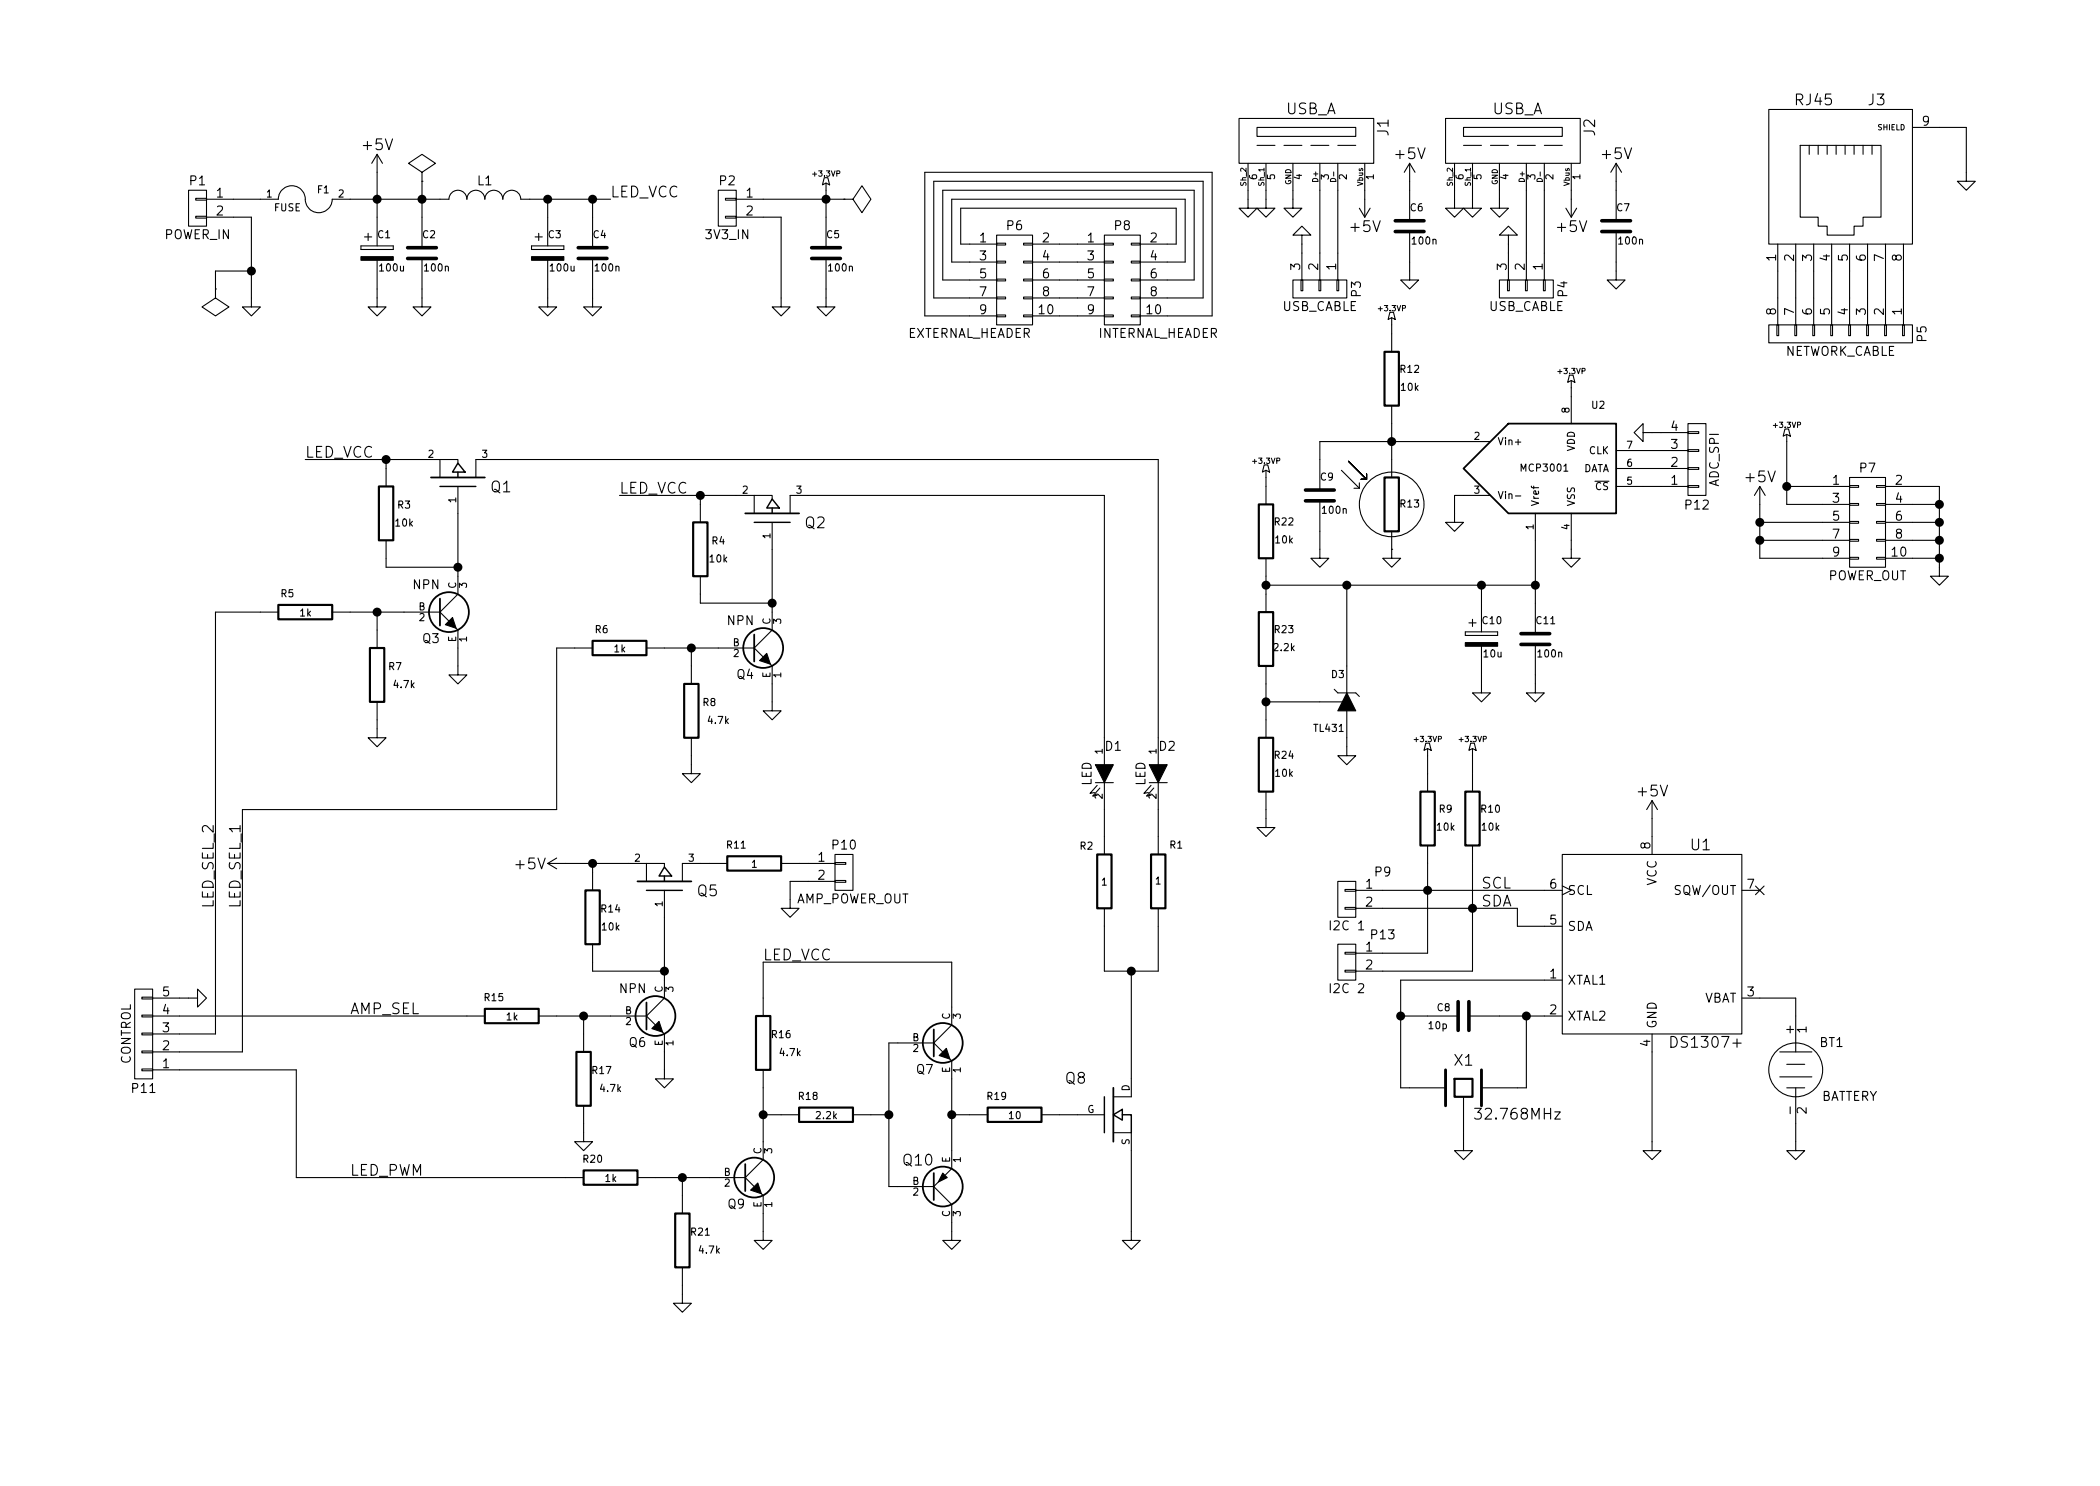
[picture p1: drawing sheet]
<svg xmlns="http://www.w3.org/2000/svg" width="297mm" height="210mm" viewBox="0 0 297 210" stroke-linecap="round" stroke-linejoin="round" font-family="sans-serif">
<g fill="none" stroke="#000" stroke-width=".15">
<path d="M175.3 16.8h19v6.3h-19zM177.8 18h14v1.3h-14zM204.5 16.8h19v6.3h-19zM207 18h14v1.3h-14zM250.2 15.5h20.3v19h-20.3zM270.5 18h7.6v7.6h1.3l-1.3 1.3-1.2-1.3h1.2M26.7 26.9h2.5v5.1h-2.5zM27.7 30.6h1.5v.3h-1.5zM27.7 28.1h1.5v.2h-1.5zM29.2 28.2h10.2a1.93 1.93 0 0 1 2.1-1.9 1.93 1.93 0 0 1 1.7 2.2 1.91 1.91 0 0 0 2 1.6 1.91 1.91 0 0 0 1.8-1.9h16.5a1.27 1.27 0 0 1 1.3-1.3 1.27 1.27 0 0 1 1.2 1.3 1.27 1.27 0 0 1 1.3-1.3 1.27 1.27 0 0 1 1.3 1.3 1.27 1.27 0 0 1 1.2-1.3 1.27 1.27 0 0 1 1.3 1.3 1.27 1.27 0 0 1 1.3-1.3 1.27 1.27 0 0 1 1.3 1.3h12.7M29.2 30.7h6.4v12.7h1.2l-1.2 1.3-1.3-1.3h1.3M35.6 38.3h-5.1v2.6"/>
<path d="M51.1 34.8v.5zM51.1 35.3h4.5zM51.1 34.8h4.5zM51.6 33.5h1zM52.1 33v1zM53.3 36.8v6.6h1.3l-1.3 1.3-1.2-1.3h1.2M53.3 21.8v13M53.3 21.8l-.7 1.3M53.3 21.8l.8 1.3M55.6 34.8v.5zM59.7 36.6v6.8h1.3l-1.3 1.3-1.3-1.3h1.3M59.7 25.6h.1"/>
<path d="M59.7 24.4l1.9-1.3-1.9-1.3-1.9 1.3 1.9 1.3v1.2M59.7 25.6v9.4M75.2 34.8v.5zM75.2 35.3h4.6zM75.2 34.8h4.6zM75.7 33.5h1zM76.2 33v1zM77.5 36.8v6.6h1.2l-1.2 1.3-1.3-1.3h1.3M77.5 28.2v6.6M79.8 34.8v.5zM83.8 36.6v6.8h1.3l-1.3 1.3-1.3-1.3h1.3M83.8 28.2v6.8"/>
<path d="M101.6 26.9h2.5v5.1h-2.5zM102.6 30.6h1.5v.3h-1.5zM102.6 28.1h1.5v.2h-1.5zM104.1 30.7h6.4v12.7h1.3l-1.3 1.3-1.3-1.3h1.3M104.1 28.2h15.3M116.6 25.1h.5l.2 1.1-.5-.3-.5 .3zM116.8 36.6v6.8h1.3l-1.3 1.3-1.2-1.3h1.2M116.8 25.9v9.1M119.4 28.2h.1M119.4 28.2h1.2l1.3-1.9 1.3 1.9-1.3 1.9-1.3-1.9M141 39.5h1.2v.2h-1.2zM141 37h1.2v.2h-1.2z"/>
<path d="M141 34.4h1.2v.3h-1.2zM141 33.3h5v12.7h-5zM141 37.1h-6.4v-8.9h33v8.9h-6.3M141 34.5h-5.1v-5h30.5v5h-5.1M141 39.6h-7.7v-12.7h35.6v12.7h-7.6M144.8 39.5h1.2v.2h-1.2zM144.8 37h1.2v.2h-1.2zM144.8 34.4h1.2v.3h-1.2zM146 34.5h10.2M146 37.1h10.2M146 39.6h10.2M156.2 39.5h1.3v.2h-1.3z"/>
<path d="M156.2 37h1.3v.2h-1.3zM156.2 34.4h1.3v.3h-1.3zM156.2 33.3h5.1v12.7h-5.1zM160 39.5h1.3v.2h-1.3zM160 37h1.3v.2h-1.3zM160 34.4h1.3v.3h-1.3zM176.5 23.1v6.4h1.3l-1.3 1.2-1.2-1.2h1.2M177.8 20.6h2.5M179.1 23.1v6.4h1.2l-1.2 1.2-1.3-1.2h1.3M181.6 20.6h2.5M182.9 39.6h7.6v2.6h-7.6zM182.9 23.1v6.4h1.2l-1.2 1.2-1.3-1.2h1.3"/>
<path d="M184 39.6h.3v1.5h-.3zM184.1 33.3h1.3l-1.3-1.3-1.2 1.3h1.2v6.3M185.4 20.6h2.6M186.6 39.6h.2v1.5h-.2zM186.7 23.1v16.5M189.1 39.6h.3v1.5h-.3zM189.2 20.6h2.6M189.2 23.1v16.5M190.5 20.6h.1M192.3 29.5l.7 1.2M193 23.1v7.6M193.8 29.5l-.8 1.2"/>
<path d="M199.4 32.8v6.8h1.3l-1.3 1.3-1.3-1.3h1.3M199.4 23.1v8.1M199.4 23.1l-.8 1.3M199.4 23.1l.8 1.3M205.7 23.1v6.4h1.3l-1.3 1.2-1.2-1.2h1.2M207 20.6h2.5M208.3 23.1v6.4h1.2l-1.2 1.2-1.3-1.2h1.3M210.8 20.6h2.6M212.1 39.6h7.6v2.6h-7.6zM212.1 23.1v6.4h1.3l-1.3 1.2-1.3-1.2h1.3M213.2 39.6h.3v1.5h-.3zM213.4 33.3h1.2l-1.2-1.3-1.3 1.3h1.3v6.3"/>
<path d="M214.6 20.6h2.6M215.8 39.6h.2v1.5h-.2zM215.9 23.1v16.5M218.3 39.6h.3v1.5h-.3zM218.4 20.6h2.6M218.4 23.1v16.5M219.7 20.6h.1M221.5 29.5l.7 1.2M222.2 23.1v7.6M223 29.5l-.8 1.2M228.6 32.8v6.8h1.3l-1.3 1.3-1.3-1.3h1.3M228.6 23.1v8.1"/>
<path d="M228.6 23.1l-.8 1.3M228.6 23.1l.8 1.3M251.5 34.5v11.5M254 34.5v11.5M254.6 20.6h11.5v10.1h-2.6v1.3h-1.2v1.3h-3.9v-1.3h-1.2v-1.3h-2.6zM255.9 20.6v1.2M256.5 34.5v11.5M257.2 20.6v1.2M258.4 20.6v1.2M259.1 34.5v11.5M259.7 20.6v1.2M261 20.6v1.2"/>
<path d="M261.6 34.5v11.5M262.3 20.6v1.2M263.5 20.6v1.2M264.2 34.5v11.5M264.8 20.6v1.2M266.7 34.5v11.5M269.2 34.5v11.5M30.5 40.9h.1M30.5 40.9v1.3l1.9 1.2-1.9 1.3-1.9-1.3 1.9-1.2M141 44.6h1.2v.2h-1.2zM141 42h1.2v.3h-1.2zM141 42.2h-8.9v-16.6h38.1v16.6h-8.9"/>
<path d="M141 44.7h-10.2v-20.3h40.6v20.3h-10.1M144.8 44.6h1.2v.2h-1.2zM144.8 42h1.2v.3h-1.2zM146 42.2h10.2M146 44.7h10.2M156.2 44.6h1.3v.2h-1.3zM156.2 42h1.3v.3h-1.3zM160 44.6h1.3v.2h-1.3zM160 42h1.3v.3h-1.3zM196.6 44.2h.5l.3 1-.6-.2-.5 .2zM196.8 45v4.8M196.8 57.4v10.2"/>
<path d="M222 53.1h.5l.3 1-.6-.3-.5 .3zM222.2 53.8v6.1M238.8 59.9h2.5v10.2h-2.5zM250.2 46h20.3v2.5h-20.3zM251.3 46h.3v1.5h-.3zM253.9 46h.2v1.5h-.2zM256.4 46h.3v1.5h-.3zM259 46h.2v1.5h-.2zM261.5 46h.2v1.5h-.2zM264 46h.3v1.5h-.3zM266.6 46h.2v1.5h-.2zM269.1 46h.3v1.5h-.3z"/>
<path d="M43.2 65h19M54.6 65v3.8M54.6 76.4v3.9h10.2M62.2 65h2.6v.5M62.2 65v2.6M64.8 68.8v15.3l-2.6 2.5M67.3 67.6v-2.6h96.5v43.2M87.6 70.1h19.1M99.1 70.1v3.8M106.7 70.1h2.5v.5M106.7 70.1v2.5M109.2 73.9v15.2l-2.5 2.6"/>
<path d="M111.8 72.6v-2.5h44.4v38.1M178.8 65.8h.5l.3 1-.5-.3-.5 .3zM179.1 66.5v4.9M179.1 79v7.6M186.7 70.9v8.1h1.3l-1.3 1.3-1.3-1.3h1.3M189.7 66.5l2.6 2.6M190.8 65.3l2.5 2.5M191.5 69.1h.8M192.3 68.3v.8M192.5 67.8h.8M193.3 67.1v.7M196.8 77.7v1.3h1.3l-1.3 1.3-1.2-1.3h1.2"/>
<path d="M196.8 77.7h.1M196.8 75.2v2.5M210.8 70.1h-5.1v3.8h1.3l-1.3 1.3-1.2-1.3h1.2M210.8 62.5h-24.1v6.8M214.4 70.2h.7M217.2 72.6v17.1M222.2 72.6v6.4h1.3l-1.3 1.3-1.2-1.3h1.2M228.6 68.8h10.2M228.6 66.3h10.2M228.6 63.7h10.2M232.4 61.2v-1.3l-1.3 1.3 1.3 1.3v-1.3h6.4M238.8 61.1h1.5v.2h-1.5z"/>
<path d="M238.8 63.6h1.5v.3h-1.5zM238.8 66.2h1.5v.2h-1.5zM238.8 68.7h1.5v.3h-1.5zM248.9 73.9h12.7M248.9 76.4h12.7M248.9 68.8l-.7 1.3M248.9 68.8v10.2h12.7M248.9 68.8l.8 1.3M252.5 60.7h.5l.2 1-.5-.2-.5 .2zM252.7 61.5v9.9h8.9M252.7 68.8h8.9M261.6 78.9h1.3v.2h-1.3z"/>
<path d="M261.6 76.3h1.3v.3h-1.3zM261.6 73.8h1.3v.2h-1.3zM261.6 71.2h1.3v.3h-1.3zM261.6 68.7h1.3v.3h-1.3zM261.6 67.6h5.1v12.7h-5.1zM265.4 78.9h1.3v.2h-1.3zM265.4 76.3h1.3v.3h-1.3zM265.4 73.8h1.3v.2h-1.3zM265.4 71.2h1.3v.3h-1.3zM265.4 68.7h1.3v.3h-1.3zM266.7 68.8h7.6v12.7h1.3l-1.3 1.3-1.3-1.3h1.3M266.7 71.4h7.6"/>
<path d="M266.7 73.9h7.6M266.7 76.4h7.6M266.7 79h7.6M39.4 86.6h-8.9v59.7h-8.9M47 86.6h15.2M53.3 99.3v5.1h1.3l-1.3 1.3-1.2-1.3h1.2M53.3 86.6v5.1M62.2 86.6l1.3 1.3M64.5 88.9l.3 .2v6.4h1.2l-1.2 1.3-1.3-1.3h1.3M83.8 91.7h-5.1v22.8h-44.4v34.3h-12.7M91.4 91.7h15.3M97.8 91.7v5.1"/>
<path d="M99.1 81.5v3.8h10.1M106.7 91.7l1.2 1.3M109 94l.2 .2v6.4h1.3l-1.3 1.2-1.3-1.2h1.3M179.1 94.2v10.2M179.1 99.3h11.4M179.1 82.8h38.1M188.7 97.5l.5 .5h2.6l.5 .5M190.5 82.8v15.2M207.3 89.4v.5zM207.3 89.9h4.5zM207.3 89.4h4.5zM207.8 88.1h1z"/>
<path d="M208.3 87.6v1zM209.5 91.4v6.6h1.3l-1.3 1.3-1.2-1.3h1.2M209.5 82.8v6.6M211.8 89.4v.5zM217.2 91.2v6.8h1.2l-1.2 1.3-1.3-1.3h1.3M97.8 104.4v5.1h1.3l-1.3 1.2-1.3-1.2h1.3M154.9 110.7h2.6M155.2 111.1l-1 1.2 .6-.2M155.6 111.5l-1 1.1 .6-.1M156.2 110.7v10.2M162.6 110.7h2.5M162.8 111.1l-1 1.2 .6-.2"/>
<path d="M163.2 111.5l-1 1.1 .6-.1M163.8 110.7v10.2M179.1 112v5.1h1.2l-1.2 1.3-1.3-1.3h1.3M190.5 100.6v6.3h1.3l-1.3 1.3-1.3-1.3h1.3M201.7 105.2h.5l.2 1-.5-.3-.5 .3zM201.9 105.9v6.1M201.9 119.6v15.3h-10.1M208 105.2h.5l.3 1-.5-.3-.5 .3zM208.3 105.9v6.1M208.3 119.6v17.8h-16.5M233.7 113.3v7.6M233.7 113.3l-.8 1.2"/>
<path d="M233.7 113.3l.7 1.2M19 139.9h2.6v12.7h-2.6zM77.5 122.2h13.9M77.5 122.2l1.2 .7M78.7 121.4l-1.2 .8M83.8 122.2v3.8M83.8 133.6v3.8h10.2M91.4 122.2h2.6v.5M91.4 122.2v2.5M94 126v15.2l-2.6 2.6M102.9 122.2h-6.4v2.5M110.5 122.2h7.6"/>
<path d="M118.1 124.6h1.5v.2h-1.5zM118.1 122h1.5v.3h-1.5zM118.1 120.9h2.5v5.1h-2.5zM118.1 124.7h-6.3v3.8h1.2l-1.2 1.3-1.3-1.3h1.3M156.2 128.5v8.9h7.6v-8.9M160 137.4v17.8h-2.5M189.2 124.7h2.6v5.1h-2.6zM189.2 133.6h2.6v5.1h-2.6zM190.2 128.4h1.6v.2h-1.6zM190.2 125.9h1.6v.2h-1.6zM190.2 137.3h1.6v.2h-1.6zM190.2 134.7h1.6v.3h-1.6z"/>
<path d="M191.8 128.5h22.8v2.6h6.4M191.8 126h29.2M221 120.9h25.4v25.4h-25.4zM221 125.3l1.2 .7-1.2 .6M221 138.7h-22.9v15.2h6.4M246.4 126h2.5M248.3 125.4l1.2 1.2M249.5 125.4l-1.2 1.2M20.1 141.1h1.5v.2h-1.5zM20.1 143.6h1.5v.3h-1.5zM20.1 146.2h1.5v.2h-1.5zM20.1 148.7h1.5v.3h-1.5z"/>
<path d="M20.1 151.3h1.5v.2h-1.5zM21.6 141.2h6.3v-1.3l1.3 1.3-1.3 1.3v-1.3M21.6 143.8h47M21.6 151.4h20.3v15.2h40.6M76.2 143.8h15.2M82.5 156.5v5h1.3l-1.3 1.3-1.2-1.3h1.2M82.5 143.8v5M91.4 143.8l1.3 1.2M93.7 146l.3 .3v6.3h1.2l-1.2 1.3-1.3-1.3h1.3M107.9 143.8v-7.7h26.7v8.9l-2.5 2.6M107.9 151.4v12.7l-2.5 2.5M107.9 157.7h5.1"/>
<path d="M120.6 157.7h5.1M132.1 147.6l1.2 1.2M132.1 147.6h-6.4v20.3h6.4M134.4 149.9l.2 .2v15.2l-.9 .9M134.6 157.7h5.1M147.3 157.7h8.9M198.1 143.8h8.1M207 155.3v7.5h1.3l-1.3 1.3-1.3-1.3h1.3M207.8 143.8h13.2M215.9 143.8v10.1h-6.4M233.7 146.3v16.5h1.2l-1.2 1.3-1.3-1.3h1.3M246.4 141.2h7.6v7.6"/>
<path d="M251.7 148.8h4.6M251.7 152.4h4.6M252.7 153.9h2.6M252.7 150.6h2.6M254 153.9v8.9h1.3l-1.3 1.3-1.3-1.3h1.3M90.2 166.6h15.2M96.5 179.3v5.1h1.3l-1.3 1.3-1.3-1.3h1.3M96.5 166.6v5.1M105.4 166.6l1.3 1.3M107.7 168.9l.2 .3v6.3h1.3l-1.3 1.3-1.2-1.3h1.2M132.1 167.9l2.5 2.5v5.1h1.3l-1.3 1.3-1.3-1.3h1.3M132.7 167.3l-.6 .6"/>
<path d="M157.5 160.3h2.5v15.2h1.3l-1.3 1.3-1.3-1.3h1.3"/>
<circle cx="196.8" cy="71.4" r="4.6"/>
<circle cx="254" cy="151.4" r="3.8"/>
</g>
<g fill="none" stroke="#000" stroke-width=".51">
<path d="M57.7 36.6h4M57.7 35h4M81.8 36.6h4.1M81.8 35h4.1M114.8 36.6h4.1M114.8 35h4.1M197.4 32.8h4M197.4 31.2h4M226.6 32.8h4M226.6 31.2h4M184.7 70.9h4M184.7 69.3h4"/>
<path d="M215.1 91.2h4.1M215.1 89.7h4.1M206.2 141.7v4.1M207.8 141.7v4.1"/>
</g>
<path d="M51.1 36.3h4.5v.5h-4.5zM75.2 36.3h4.6v.5h-4.6zM63 88.4l1-1 .5 1.5zM107.4 93.5l1.1-1 .5 1.5zM207.3 90.9h4.5v.5h-4.5zM154.9 108.2h2.6l-1.3 2.5zM162.6 108.2h2.5l-1.3 2.5zM190.5 98l1.3 2.6h-2.6zM92.2 145.5l1-1 .5 1.5zM132.8 149.3l1.1-1 .5 1.6zM106.2 168.4l1-1 .5 1.5zM133.3 166l.7 .6-1.3 .7z" fill="#000" stroke="#000" stroke-width=".15"/>
<g fill="none" stroke="#000" stroke-width=".3">
<path d="M195.8 49.8h2.1v7.6h-2.1zM53.6 68.8h2v7.6h-2zM98 73.9h2.1v7.6h-2.1zM178.1 71.4h2v7.6h-2zM195.8 67.6h2.1v7.6h-2.1zM39.4 85.6h7.6v2h-7.6zM52.3 91.7h2.1v7.6h-2.1zM83.8 90.7h7.6v2h-7.6zM96.8 96.8h2v7.6h-2zM178.1 86.6h2v7.6h-2zM178.1 104.4h2v7.6h-2zM200.9 112h2v7.6h-2z"/>
<path d="M207.3 112h2v7.6h-2zM82.8 126h2v7.6h-2zM102.9 121.2h7.6v2h-7.6zM155.2 120.9h2v7.6h-2zM162.8 120.9h2v7.6h-2zM68.6 142.7h7.6v2.1h-7.6zM81.5 148.8h2.1v7.7h-2.1zM106.9 143.8h2.1v7.6h-2.1zM113 156.7h7.6v2h-7.6zM139.7 156.7h7.6v2h-7.6zM205.7 152.6h2.6v2.6h-2.6zM82.5 165.6h7.7v2h-7.7z"/>
<path d="M95.5 171.7h2v7.6h-2z"/>
</g>
<g fill="none" stroke="#000" stroke-width=".25">
<path d="M213.4 59.9h15.2v12.7h-15.2l-6.4-6.3zM61 67.6h7.6M105.4 72.6h7.6M62.2 84.7v3.8M106.7 89.8v3.8M90.2 124.7h7.6M91.4 141.9v3.8M132.1 145.7v3.8M157.5 153.9v7.6M105.4 164.7v3.8"/>
<circle cx="63.5" cy="86.6" r="2.82"/>
<circle cx="107.9" cy="91.7" r="2.82"/>
<circle cx="92.7" cy="143.8" r="2.82"/>
<circle cx="133.3" cy="147.6" r="2.82"/>
<circle cx="106.7" cy="166.6" r="2.82"/>
<circle cx="133.3" cy="167.9" r="2.82"/>
</g>
<g fill="#000" stroke="#000" stroke-width=".25">
<path d="M132.1 166v3.8z"/>
<circle cx="35.6" cy="38.3" r=".51"/>
<circle cx="53.3" cy="28.2" r=".51"/>
<circle cx="59.7" cy="28.2" r=".51"/>
<circle cx="77.5" cy="28.2" r=".51"/>
<circle cx="83.8" cy="28.2" r=".51"/>
<circle cx="116.8" cy="28.2" r=".51"/>
<circle cx="54.6" cy="65" r=".51"/>
<circle cx="99.1" cy="70.1" r=".51"/>
<circle cx="196.9" cy="62.5" r=".51"/>
<circle cx="248.9" cy="73.9" r=".51"/>
<circle cx="248.9" cy="76.4" r=".51"/>
<circle cx="252.7" cy="68.8" r=".51"/>
<circle cx="274.3" cy="79" r=".51"/>
<circle cx="274.3" cy="71.4" r=".51"/>
<circle cx="274.3" cy="73.9" r=".51"/>
<circle cx="274.3" cy="76.4" r=".51"/>
<circle cx="53.3" cy="86.6" r=".51"/>
<circle cx="64.8" cy="80.3" r=".51"/>
<circle cx="97.8" cy="91.7" r=".51"/>
<circle cx="109.2" cy="85.3" r=".51"/>
<circle cx="179.1" cy="82.8" r=".51"/>
<circle cx="179.1" cy="99.3" r=".51"/>
<circle cx="190.5" cy="82.8" r=".51"/>
<circle cx="209.6" cy="82.8" r=".51"/>
<circle cx="217.2" cy="82.8" r=".51"/>
<circle cx="83.8" cy="122.2" r=".51"/>
<circle cx="94" cy="137.4" r=".51"/>
<circle cx="160" cy="137.4" r=".51"/>
<circle cx="201.9" cy="126" r=".51"/>
<circle cx="208.3" cy="128.5" r=".51"/>
<circle cx="82.6" cy="143.8" r=".51"/>
<circle cx="108" cy="157.7" r=".51"/>
<circle cx="125.7" cy="157.7" r=".51"/>
<circle cx="134.6" cy="157.7" r=".51"/>
<circle cx="198.1" cy="143.8" r=".51"/>
<circle cx="215.9" cy="143.8" r=".51"/>
<circle cx="96.5" cy="166.6" r=".51"/>
</g>
<path d="M62.2 68.8h5.1M64.8 65.5l1 1.3h-1.8zM64.8 66.8v.8M106.7 73.9h5.1M109.2 70.6l1 1.3h-1.7zM109.2 71.9v.7M91.4 126h5.1M94 122.7l1 1.2h-1.8zM94 123.9v.8M156.2 155.2v5.1M157.5 157.7l1.2-.7v1.5zM158.7 157.7h1.3v2.6" fill="none" stroke="#000" stroke-width=".2"/>
<path d="M204.5 151.4v5.1M209.5 151.4v5.1" fill="none" stroke="#000" stroke-width=".41"/>
<g font-size="2.1">
<text x="181.8" y="16.2">USB_A</text>
<text x="211" y="16.2">USB_A</text>
<text x="254" y="14.9">RJ45</text>
<text x="264.3" y="14.9">J3</text>
<text x="51.4" y="21.3">+5V</text>
<text x="196.4" y="19.2" transform="rotate(-90 196.4 19.2)">J1</text>
<text x="197.5" y="22.5">+5V</text>
<text x="225.6" y="19.2" transform="rotate(-90 225.6 19.2)">J2</text>
<text x="226.7" y="22.5">+5V</text>
<text x="86.4" y="27.9">LED_VCC</text>
<text x="191.1" y="32.8">+5V</text>
<text x="220.3" y="32.8">+5V</text>
<text x="43.2" y="64.8">LED_VCC</text>
<text x="69.5" y="69.7">Q1</text>
<text x="87.6" y="69.8">LED_VCC</text>
<text x="247" y="68.2">+5V</text>
<text x="113.9" y="74.7">Q2</text>
<text x="231.8" y="112.7">+5V</text>
<text x="73" y="123">+5V</text>
<text x="209.5" y="125.7">SCL</text>
<text x="239.2" y="120.3">U1</text>
<text x="30.2" y="128.5" transform="rotate(-90 30.2 128.5)">LED_SEL_2</text>
<text x="34" y="128.5" transform="rotate(-90 34 128.5)">LED_SEL_1</text>
<text x="98.7" y="126.8">Q5</text>
<text x="209.5" y="128.3">SDA</text>
<text x="107.9" y="135.9">LED_VCC</text>
<text x="49.5" y="143.5">AMP_SEL</text>
<text x="236.9" y="148.3">DS1307+</text>
<text x="150.7" y="153.3">Q8</text>
<text x="205.7" y="150.8">X1</text>
<text x="209.2" y="158.4">32.768MHz</text>
<text x="49.5" y="166.4">LED_PWM</text>
<text x="127.8" y="164.9">Q10</text>
</g>
<g font-size="1.8">
<text x="271.9" y="17.8">9</text>
<text x="26.9" y="26.2">P1</text>
<text x="30.6" y="27.9">1</text>
<text x="67.6" y="26.2">L1</text>
<text x="101.8" y="26.2">P2</text>
<text x="105.6" y="27.9">1</text>
<text x="23.2" y="33.8">POWER_IN</text>
<text x="30.6" y="30.5">2</text>
<text x="99.9" y="33.8">3V3_IN</text>
<text x="105.6" y="30.5">2</text>
<text x="138.6" y="34.3">1</text>
<text x="142.4" y="32.6">P6</text>
<text x="147.5" y="34.3">2</text>
<text x="153.8" y="34.3">1</text>
<text x="157.7" y="32.6">P8</text>
<text x="162.7" y="34.3">2</text>
<text x="138.6" y="36.8">3</text>
<text x="138.6" y="39.4">5</text>
<text x="138.6" y="41.9">7</text>
<text x="147.5" y="36.8">4</text>
<text x="147.5" y="39.4">6</text>
<text x="147.5" y="41.9">8</text>
<text x="153.8" y="36.8">3</text>
<text x="153.8" y="39.4">5</text>
<text x="153.8" y="41.9">7</text>
<text x="162.7" y="36.8">4</text>
<text x="162.7" y="39.4">6</text>
<text x="162.7" y="41.9">8</text>
<text x="183.9" y="38.2" transform="rotate(-90 183.9 38.2)">3</text>
<text x="186.4" y="38.2" transform="rotate(-90 186.4 38.2)">2</text>
<text x="189" y="38.2" transform="rotate(-90 189 38.2)">1</text>
<text x="192.5" y="42" transform="rotate(-90 192.5 42)">P3</text>
<text x="213.1" y="38.2" transform="rotate(-90 213.1 38.2)">3</text>
<text x="215.6" y="38.2" transform="rotate(-90 215.6 38.2)">2</text>
<text x="218.2" y="38.2" transform="rotate(-90 218.2 38.2)">1</text>
<text x="221.7" y="42" transform="rotate(-90 221.7 42)">P4</text>
<text x="251.2" y="36.9" transform="rotate(-90 251.2 36.9)">1</text>
<text x="253.7" y="36.9" transform="rotate(-90 253.7 36.9)">2</text>
<text x="256.3" y="36.9" transform="rotate(-90 256.3 36.9)">3</text>
<text x="258.8" y="36.9" transform="rotate(-90 258.8 36.9)">4</text>
<text x="261.4" y="36.9" transform="rotate(-90 261.4 36.9)">5</text>
<text x="263.9" y="36.9" transform="rotate(-90 263.9 36.9)">6</text>
<text x="266.4" y="36.9" transform="rotate(-90 266.4 36.9)">7</text>
<text x="269" y="36.9" transform="rotate(-90 269 36.9)">8</text>
<text x="128.2" y="47.8">EXTERNAL_HEADER</text>
<text x="138.6" y="44.4">9</text>
<text x="147" y="44.4">10</text>
<text x="153.8" y="44.4">9</text>
<text x="155.1" y="47.8">INTERNAL_HEADER</text>
<text x="162.2" y="44.4">10</text>
<text x="181.3" y="44">USB_CABLE</text>
<text x="210.5" y="44">USB_CABLE</text>
<text x="251.2" y="44.5" transform="rotate(-90 251.2 44.5)">8</text>
<text x="253.7" y="44.5" transform="rotate(-90 253.7 44.5)">7</text>
<text x="256.3" y="44.5" transform="rotate(-90 256.3 44.5)">6</text>
<text x="258.8" y="44.5" transform="rotate(-90 258.8 44.5)">5</text>
<text x="261.4" y="44.5" transform="rotate(-90 261.4 44.5)">4</text>
<text x="263.9" y="44.5" transform="rotate(-90 263.9 44.5)">3</text>
<text x="266.4" y="44.5" transform="rotate(-90 266.4 44.5)">2</text>
<text x="269" y="44.5" transform="rotate(-90 269 44.5)">1</text>
<text x="252.2" y="50.3">NETWORK_CABLE</text>
<text x="272.5" y="48.3" transform="rotate(-90 272.5 48.3)">P5</text>
<text x="236.4" y="63.5">3</text>
<text x="236.4" y="61">4</text>
<text x="236.4" y="68.6">1</text>
<text x="236.4" y="66">2</text>
<text x="243.1" y="68.9" transform="rotate(-90 243.1 68.9)">ADC_SPI</text>
<text x="259.2" y="68.6">1</text>
<text x="259.2" y="71.1">3</text>
<text x="263.1" y="66.8">P7</text>
<text x="268.1" y="68.6">2</text>
<text x="268.1" y="71.1">4</text>
<text x="238.5" y="72.1">P12</text>
<text x="259.2" y="73.7">5</text>
<text x="259.2" y="76.2">7</text>
<text x="268.1" y="73.7">6</text>
<text x="268.1" y="76.2">8</text>
<text x="58.4" y="83.4">NPN</text>
<text x="258.5" y="82.1">POWER_OUT</text>
<text x="259.2" y="78.7">9</text>
<text x="267.6" y="78.7">10</text>
<text x="102.9" y="88.4">NPN</text>
<text x="59.8" y="91">Q3</text>
<text x="104.2" y="96.1">Q4</text>
<text x="156.4" y="106.2">D1</text>
<text x="164" y="106.2">D2</text>
<text x="154.4" y="111.2" transform="rotate(-90 154.4 111.2)">LED</text>
<text x="162" y="111.2" transform="rotate(-90 162 111.2)">LED</text>
<text x="115.7" y="121.9">1</text>
<text x="115.7" y="124.5">2</text>
<text x="117.8" y="120.2">P10</text>
<text x="193.2" y="125.7">1</text>
<text x="194.5" y="124">P9</text>
<text x="219.2" y="125.7">6</text>
<text x="233.4" y="120.1" transform="rotate(-90 233.4 120.1)">8</text>
<text x="234.3" y="125.4" transform="rotate(-90 234.3 125.4)">VCC</text>
<text x="247.2" y="125.7">7</text>
<text x="112.5" y="127.8">AMP_POWER_OUT</text>
<text x="188.4" y="131.6">I2C 1</text>
<text x="193.2" y="128.3">2</text>
<text x="219.2" y="130.8">5</text>
<text x="221.7" y="131.7">SDA</text>
<text x="221.7" y="126.6">SCL</text>
<text x="237.2" y="126.6">SQW/OUT</text>
<text x="193.2" y="134.6">1</text>
<text x="193.2" y="137.2">2</text>
<text x="194" y="132.9">P13</text>
<text x="23" y="143.5">4</text>
<text x="23" y="141">5</text>
<text x="87.6" y="140.5">NPN</text>
<text x="188.4" y="140.5">I2C 2</text>
<text x="219.2" y="138.4">1</text>
<text x="219.2" y="143.5">2</text>
<text x="221.7" y="139.3">XTAL1</text>
<text x="240.8" y="141.9">VBAT</text>
<text x="247.2" y="141">3</text>
<text x="23" y="148.6">2</text>
<text x="23" y="146">3</text>
<text x="89" y="148.1">Q6</text>
<text x="221.7" y="144.4">XTAL2</text>
<text x="233.4" y="148.1" transform="rotate(-90 233.4 148.1)">4</text>
<text x="234.3" y="145.5" transform="rotate(-90 234.3 145.5)">GND</text>
<text x="253.7" y="146.2" transform="rotate(-90 253.7 146.2)">+</text>
<text x="255.5" y="146.1" transform="rotate(-90 255.5 146.1)">1</text>
<text x="257.4" y="148.1">BT1</text>
<text x="18.5" y="150.7" transform="rotate(-90 18.5 150.7)">CONTROL</text>
<text x="18.7" y="154.6">P11</text>
<text x="23" y="151.1">1</text>
<text x="129.6" y="151.9">Q7</text>
<text x="257.5" y="155.7">BATTERY</text>
<text x="253.7" y="157.4" transform="rotate(-90 253.7 157.4)">-</text>
<text x="255.5" y="157.6" transform="rotate(-90 255.5 157.6)">2</text>
<text x="103" y="171">Q9</text>
</g>
<g font-size="1.4">
<text x="37.7" y="27.9">1</text>
<text x="38.8" y="29.9">FUSE</text>
<text x="44.9" y="27.4">F1</text>
<text x="47.9" y="27.9">2</text>
<text x="177.8" y="25.4" transform="rotate(-90 177.8 25.4)">6</text>
<text x="180.3" y="25.4" transform="rotate(-90 180.3 25.4)">5</text>
<text x="184.1" y="25.4" transform="rotate(-90 184.1 25.4)">4</text>
<text x="188" y="25.4" transform="rotate(-90 188 25.4)">3</text>
<text x="190.5" y="25.4" transform="rotate(-90 190.5 25.4)">2</text>
<text x="194.3" y="25.4" transform="rotate(-90 194.3 25.4)">1</text>
<text x="199.5" y="29.9">C6</text>
<text x="207" y="25.4" transform="rotate(-90 207 25.4)">6</text>
<text x="209.5" y="25.4" transform="rotate(-90 209.5 25.4)">5</text>
<text x="213.4" y="25.4" transform="rotate(-90 213.4 25.4)">4</text>
<text x="217.2" y="25.4" transform="rotate(-90 217.2 25.4)">3</text>
<text x="219.7" y="25.4" transform="rotate(-90 219.7 25.4)">2</text>
<text x="223.5" y="25.4" transform="rotate(-90 223.5 25.4)">1</text>
<text x="228.7" y="29.9">C7</text>
<text x="53.4" y="33.7">C1</text>
<text x="59.8" y="33.7">C2</text>
<text x="77.6" y="33.7">C3</text>
<text x="83.9" y="33.7">C4</text>
<text x="116.9" y="33.7">C5</text>
<text x="199.8" y="34.6">100n</text>
<text x="229.1" y="34.6">100n</text>
<text x="53.8" y="38.4">100u</text>
<text x="60.1" y="38.4">100n</text>
<text x="77.9" y="38.4">100u</text>
<text x="84.3" y="38.4">100n</text>
<text x="117.3" y="38.4">100n</text>
<text x="198.1" y="52.8">R12</text>
<text x="198.2" y="55.3">10k</text>
<text x="222" y="58.4" transform="rotate(-90 222 58.4)">8</text>
<text x="225.2" y="57.8">U2</text>
<text x="60.6" y="64.8">2</text>
<text x="68.2" y="64.8">3</text>
<text x="208.5" y="62.2">2</text>
<text x="211.8" y="63">Vin+</text>
<text x="222.8" y="64" transform="rotate(-90 222.8 64)">VDD</text>
<text x="224.7" y="64.3">CLK</text>
<text x="230.1" y="63.5">7</text>
<text x="56.3" y="72">R3</text>
<text x="64.5" y="71.1" transform="rotate(-90 64.5 71.1)">1</text>
<text x="105" y="69.8">2</text>
<text x="112.6" y="69.8">3</text>
<text x="186.8" y="68">C9</text>
<text x="198.1" y="71.8">R13</text>
<text x="208.5" y="69.8">3</text>
<text x="211.8" y="70.6">Vin-</text>
<text x="215.3" y="66.7">MCP3001</text>
<text x="217.7" y="71.6" transform="rotate(-90 217.7 71.6)">Vref</text>
<text x="222.8" y="71.6" transform="rotate(-90 222.8 71.6)">VSS</text>
<text x="223.6" y="66.8">DATA</text>
<text x="225.6" y="69.3">CS</text>
<text x="230.1" y="68.6">5</text>
<text x="230.1" y="66">6</text>
<text x="56" y="74.5">10k</text>
<text x="100.7" y="77">R4</text>
<text x="109" y="76.2" transform="rotate(-90 109 76.2)">1</text>
<text x="180.3" y="74.3">R22</text>
<text x="180.4" y="76.9">10k</text>
<text x="187.1" y="72.7">100n</text>
<text x="216.9" y="74.9" transform="rotate(-90 216.9 74.9)">1</text>
<text x="222" y="74.9" transform="rotate(-90 222 74.9)">4</text>
<text x="64.5" y="83.3" transform="rotate(-90 64.5 83.3)">C</text>
<text x="66" y="83.2" transform="rotate(-90 66 83.2)">3</text>
<text x="100.4" y="79.6">10k</text>
<text x="39.8" y="84.5">R5</text>
<text x="42.4" y="87.2">1k</text>
<text x="59.2" y="86.4">B</text>
<text x="59.3" y="87.9">2</text>
<text x="84.2" y="89.6">R6</text>
<text x="109" y="88.4" transform="rotate(-90 109 88.4)">C</text>
<text x="110.5" y="88.3" transform="rotate(-90 110.5 88.3)">3</text>
<text x="180.3" y="89.6">R23</text>
<text x="209.7" y="88.3">C10</text>
<text x="217.3" y="88.3">C11</text>
<text x="55" y="94.8">R7</text>
<text x="64.5" y="90.9" transform="rotate(-90 64.5 90.9)">E</text>
<text x="66" y="90.8" transform="rotate(-90 66 90.8)">1</text>
<text x="86.9" y="92.3">1k</text>
<text x="103.6" y="91.4">B</text>
<text x="103.8" y="93">2</text>
<text x="109" y="96" transform="rotate(-90 109 96)">E</text>
<text x="110.5" y="95.9" transform="rotate(-90 110.5 95.9)">1</text>
<text x="180.2" y="92.1">2.2k</text>
<text x="188.3" y="95.9">D3</text>
<text x="209.9" y="93">10u</text>
<text x="217.6" y="93">100n</text>
<text x="55.8" y="97.4">4.7k</text>
<text x="99.4" y="99.9">R8</text>
<text x="100.2" y="102.4">4.7k</text>
<text x="156" y="106.7" transform="rotate(-90 156 106.7)">1</text>
<text x="163.6" y="106.7" transform="rotate(-90 163.6 106.7)">1</text>
<text x="180.3" y="107.4">R24</text>
<text x="185.9" y="103.6">TL431</text>
<text x="156" y="113" transform="rotate(-90 156 113)">2</text>
<text x="163.6" y="113" transform="rotate(-90 163.6 113)">2</text>
<text x="180.4" y="109.9">10k</text>
<text x="203.3" y="117.5">10k</text>
<text x="203.6" y="115">R9</text>
<text x="209.5" y="115">R10</text>
<text x="209.7" y="117.5">10k</text>
<text x="89.8" y="121.9">2</text>
<text x="97.4" y="121.9">3</text>
<text x="102.8" y="120.1">R11</text>
<text x="106.3" y="122.8">1</text>
<text x="152.8" y="120.2">R2</text>
<text x="155.8" y="125.3">1</text>
<text x="163.4" y="125.1">1</text>
<text x="165.5" y="120.1">R1</text>
<text x="85.1" y="129.1">R14</text>
<text x="85.2" y="131.6">10k</text>
<text x="93.7" y="128.3" transform="rotate(-90 93.7 128.3)">1</text>
<text x="68.6" y="141.7">R15</text>
<text x="88.4" y="143.5">B</text>
<text x="93.7" y="140.5" transform="rotate(-90 93.7 140.5)">C</text>
<text x="95.2" y="140.3" transform="rotate(-90 95.2 140.3)">3</text>
<text x="203.3" y="143.1">C8</text>
<text x="71.6" y="144.4">1k</text>
<text x="88.5" y="145">2</text>
<text x="93.7" y="148" transform="rotate(-90 93.7 148)">E</text>
<text x="95.2" y="147.9" transform="rotate(-90 95.2 147.9)">1</text>
<text x="109.2" y="146.9">R16</text>
<text x="110.4" y="149.4">4.7k</text>
<text x="129" y="147.3">B</text>
<text x="129.2" y="148.8">2</text>
<text x="134.4" y="144.3" transform="rotate(-90 134.4 144.3)">C</text>
<text x="135.9" y="144.1" transform="rotate(-90 135.9 144.1)">3</text>
<text x="202.1" y="145.6">10p</text>
<text x="83.8" y="152">R17</text>
<text x="85" y="154.5">4.7k</text>
<text x="113" y="155.6">R18</text>
<text x="134.4" y="151.8" transform="rotate(-90 134.4 151.8)">E</text>
<text x="135.9" y="151.8" transform="rotate(-90 135.9 151.8)">1</text>
<text x="139.7" y="155.6">R19</text>
<text x="159.8" y="154.4" transform="rotate(-90 159.8 154.4)">D</text>
<text x="115.5" y="158.3">2.2k</text>
<text x="142.7" y="158.3">10</text>
<text x="153.8" y="157.5">G</text>
<text x="159.8" y="162" transform="rotate(-90 159.8 162)">S</text>
<text x="82.5" y="164.5">R20</text>
<text x="85.6" y="167.2">1k</text>
<text x="102.4" y="166.4">B</text>
<text x="102.5" y="167.9">2</text>
<text x="107.7" y="163.3" transform="rotate(-90 107.7 163.3)">C</text>
<text x="109.2" y="163.2" transform="rotate(-90 109.2 163.2)">3</text>
<text x="129" y="167.6">B</text>
<text x="134.4" y="164.5" transform="rotate(-90 134.4 164.5)">E</text>
<text x="135.9" y="164.5" transform="rotate(-90 135.9 164.5)">1</text>
<text x="107.7" y="170.9" transform="rotate(-90 107.7 170.9)">E</text>
<text x="109.2" y="170.8" transform="rotate(-90 109.2 170.8)">1</text>
<text x="129.2" y="169.2">2</text>
<text x="134.4" y="172.2" transform="rotate(-90 134.4 172.2)">C</text>
<text x="135.9" y="172.1" transform="rotate(-90 135.9 172.1)">3</text>
<text x="97.8" y="174.8">R21</text>
<text x="98.9" y="177.4">4.7k</text>
</g>
<g font-size="1.1">
<text x="265.6" y="18.4">SHIELD</text>
<text x="115.1" y="25">+3.3VP</text>
<text x="176.3" y="26.3" transform="rotate(-90 176.3 26.3)">Sh_2</text>
<text x="178.8" y="26.3" transform="rotate(-90 178.8 26.3)">Sh_1</text>
<text x="182.6" y="26.2" transform="rotate(-90 182.6 26.2)">GND</text>
<text x="186.4" y="25.7" transform="rotate(-90 186.4 25.7)">D+</text>
<text x="189" y="25.6" transform="rotate(-90 189 25.6)">D-</text>
<text x="192.8" y="26.3" transform="rotate(-90 192.8 26.3)">Vbus</text>
<text x="205.5" y="26.3" transform="rotate(-90 205.5 26.3)">Sh_2</text>
<text x="208" y="26.3" transform="rotate(-90 208 26.3)">Sh_1</text>
<text x="211.8" y="26.2" transform="rotate(-90 211.8 26.2)">GND</text>
<text x="215.6" y="25.7" transform="rotate(-90 215.6 25.7)">D+</text>
<text x="218.2" y="25.6" transform="rotate(-90 218.2 25.6)">D-</text>
<text x="222" y="26.3" transform="rotate(-90 222 26.3)">Vbus</text>
<text x="195.1" y="44">+3.3VP</text>
<text x="220.5" y="52.9">+3.3VP</text>
<text x="177.3" y="65.6">+3.3VP</text>
<text x="251" y="60.5">+3.3VP</text>
<text x="200.2" y="105">+3.3VP</text>
<text x="206.5" y="105">+3.3VP</text>
</g>
</svg>
